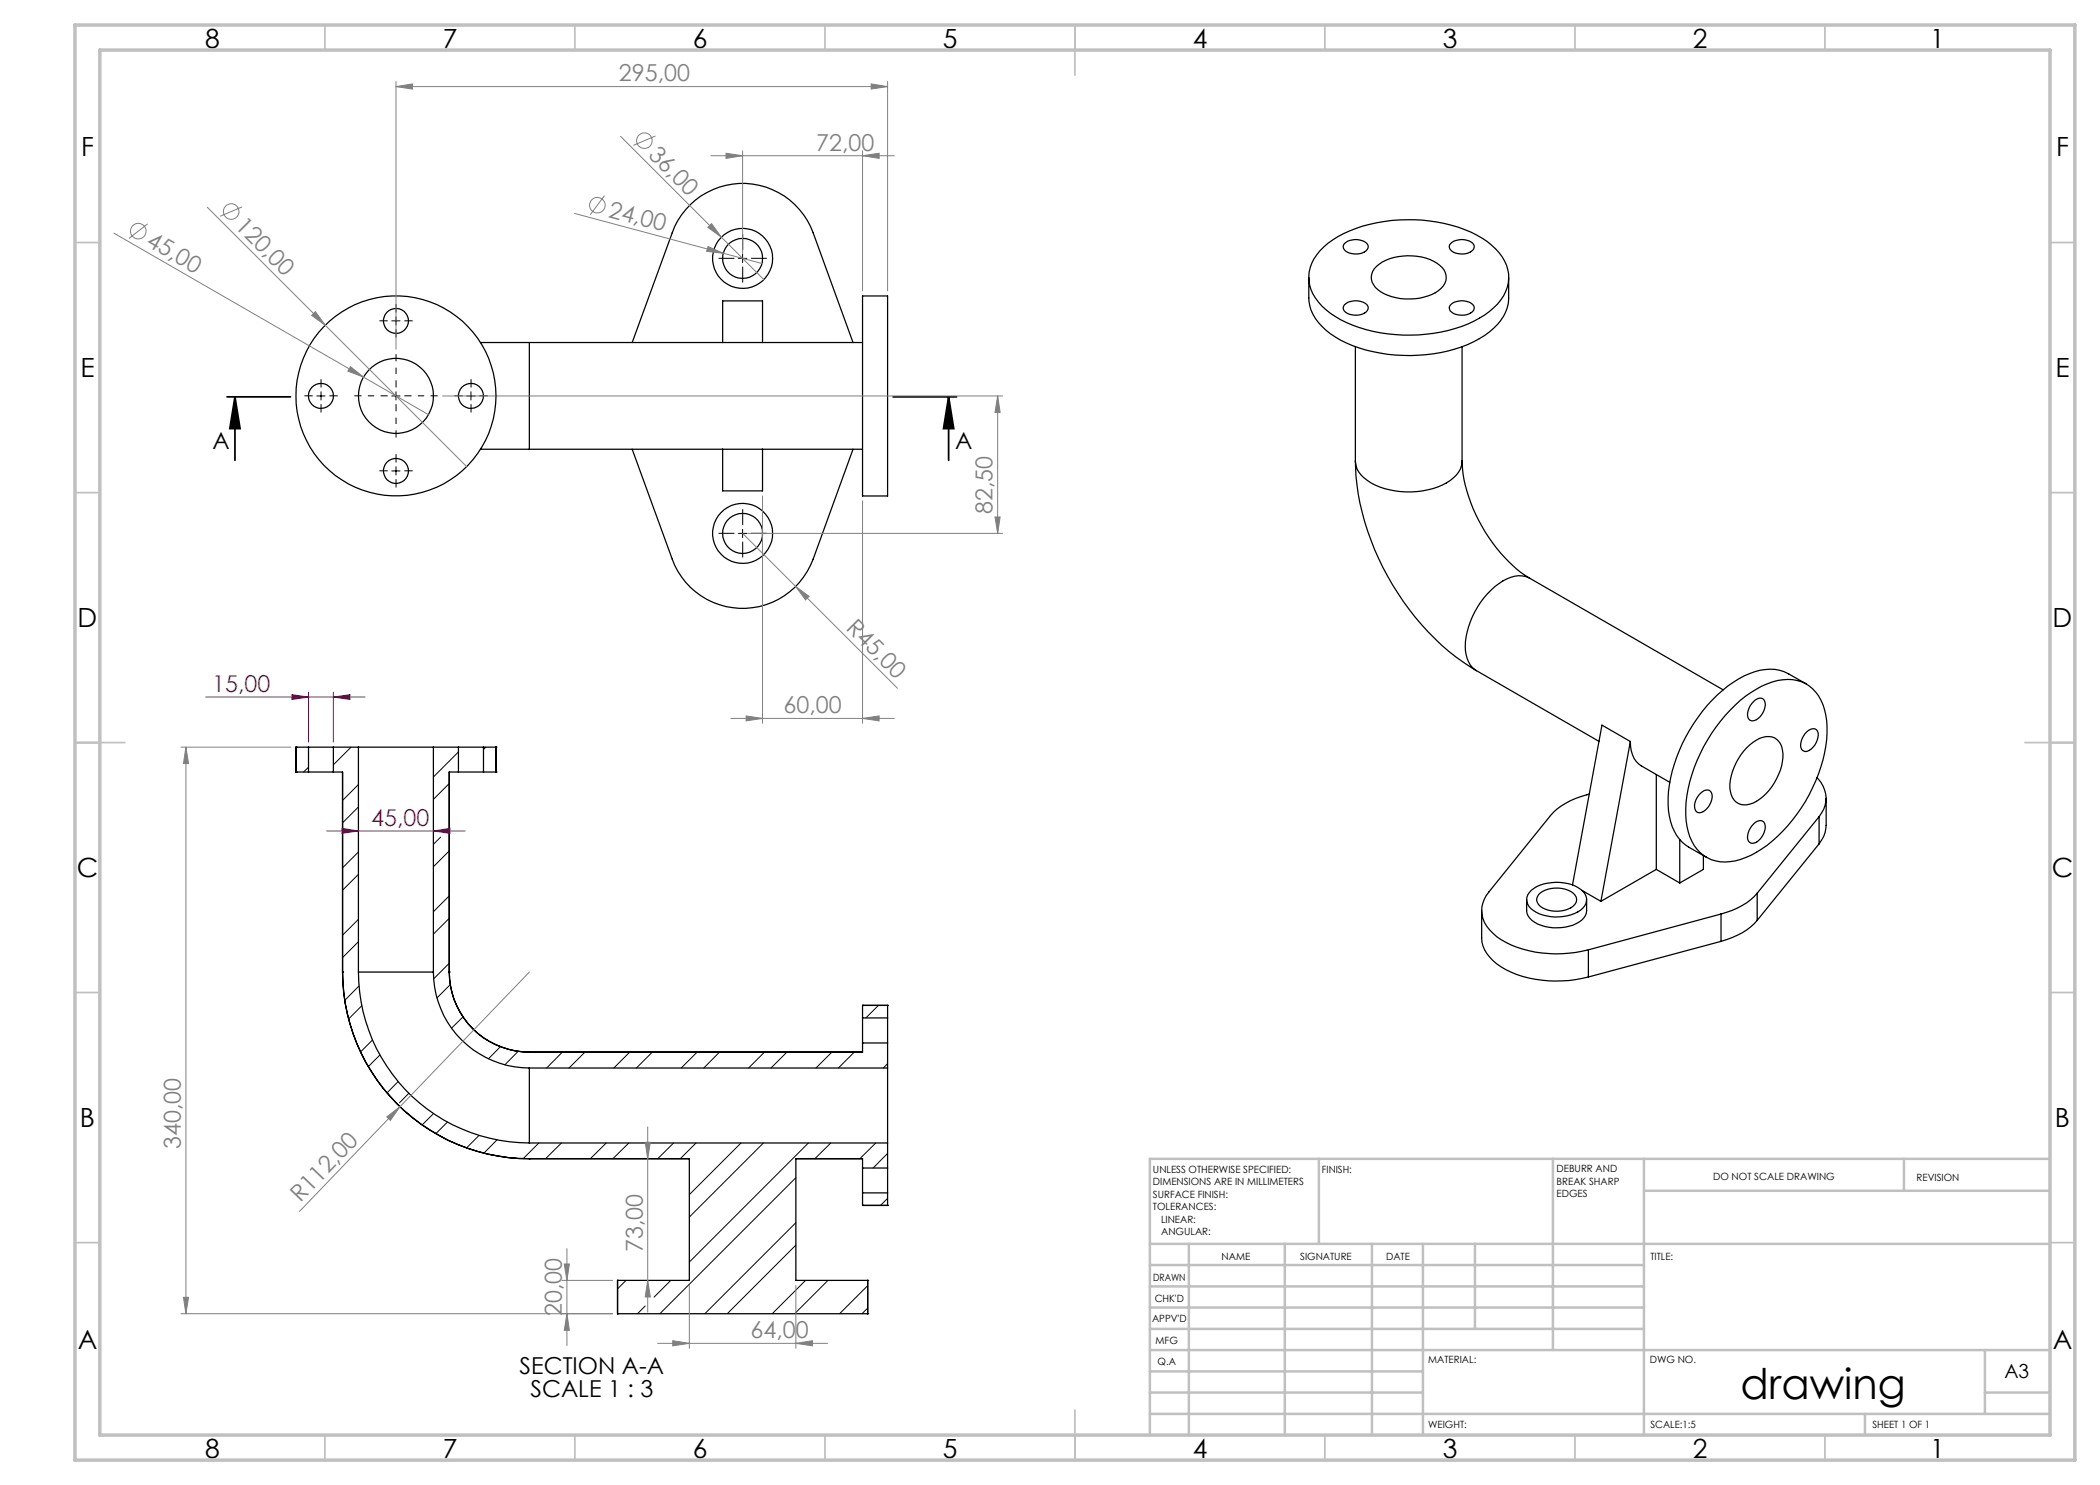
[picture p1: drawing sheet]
<svg xmlns="http://www.w3.org/2000/svg" width="420mm" height="297mm" viewBox="0 0 420 297" stroke-linecap="round" stroke-linejoin="round" font-family="sans-serif">
<g fill="none" stroke="#000" stroke-width=".25">
<path d="M172.5 59.2h5v40h-5zM261.8 55.5v4.1a8.6 8.6 0 0 0 3.4 6.4 25.5 25.5 0 0 0 15.4 5.1 27.4 27.4 0 0 0 17.3-4.7 8.8 8.8 0 0 0 3.8-6.8v-4.1M264 50.2a20.6 20.6 0 0 1 11.3-5.6 31.6 31.6 0 0 1 20 2.4 11.6 11.6 0 0 1 6.3 6.9 8.2 8.2 0 0 1-3.7 8.4 27.3 27.3 0 0 1-17.3 4.7 27.2 27.2 0 0 1-14.5-4.4 9.3 9.3 0 0 1-4.3-7.3 7.9 7.9 0 0 1 2.2-5.1zM268.9 48.7a3.4 3.4 0 0 1 4.6 .2 1.31 1.31 0 0 1-1 1.7 3.5 3.5 0 0 1-3.6-.7 .9 .9 0 0 1 0-1.2zM275.3 53.3a11 11 0 0 1 10.7-1.4 5 5 0 0 1 3.2 3.2 3.4 3.4 0 0 1-2.1 3.5 11.4 11.4 0 0 1-11.5-.7 2.91 2.91 0 0 1-.3-4.6zM290.1 48.7a3.4 3.4 0 0 1 4.6 .2 1.25 1.25 0 0 1-1 1.7 3.5 3.5 0 0 1-3.6-.7 .85 .85 0 0 1 0-1.2zM96.1 68.5h9.8M105.9 68.5v21.3M105.9 68.5h66.6M126.4 68.5l8-21.9a15 15 0 0 1 14.1-9.9 15 15 0 0 1 14.1 9.9l8 21.9M144.5 68.5v-8.3h8v8.3M268.9 61a3.4 3.4 0 0 1 4.6 .2 1.31 1.31 0 0 1-1 1.6 3.6 3.6 0 0 1-3.6-.6 .94 .94 0 0 1 0-1.2z"/>
<path d="M271.1 69.3v22.9M290.1 61a3.4 3.4 0 0 1 4.6 .2 1.25 1.25 0 0 1-1 1.6 3.6 3.6 0 0 1-3.6-.6 .9 .9 0 0 1 0-1.2zM292.4 69.3v22.9M96.1 89.8h9.8M105.9 89.8h66.6M126.4 89.8l8 22a15 15 0 0 0 14.1 9.9 15 15 0 0 0 14.1-9.9l8-22M144.5 89.8v8.4h8v-8.4M271.1 92.2a51.1 51.1 0 0 0 10.7 29.7 44.9 44.9 0 0 0 13.5 12.2M271.1 92.2a5.2 5.2 0 0 0 3.1 4.4 16.3 16.3 0 0 0 15.9-.5 4.9 4.9 0 0 0 2.3-3.9M292.4 92.2a31.1 31.1 0 0 0 9.3 20.1l2.4 2.1 1.8 1.2M305.9 115.6a5.2 5.2 0 0 0-5.3 .6 16.5 16.5 0 0 0-7.5 13.9 5.1 5.1 0 0 0 2.2 4M305.9 115.6l38.7 22.4"/>
<path d="M295.3 134.1l24.5 14.2M361.3 136.8l-3.5-2a8.4 8.4 0 0 0-7.9-.1 26.3 26.3 0 0 0-12 11.3 27.6 27.6 0 0 0-4.2 16.1 9.5 9.5 0 0 0 4 7.3l3.6 2M59.2 154.4h.1M59.2 149.4h.1M59.2 149.4v5M59.2 154.4h2.5M59.2 149.4h2.5M61.7 154.4h5M61.7 149.4h5M61.7 149.4v5M66.7 154.4h1.8v40M66.7 149.4v5"/>
<path d="M66.7 149.4h5M71.7 149.4h15M71.7 149.4v45M86.7 149.4h5M86.7 149.4v45M91.7 154.4h5M91.7 149.4h5M91.7 154.4h-1.8v40M91.7 149.4v5M96.7 154.4h2.5M96.7 149.4h2.5M96.7 149.4v5"/>
<path d="M99.2 154.4h.1M99.2 149.4h.1M99.2 149.4v5M317.9 158.8a14.8 14.8 0 0 0-7.8 4.3l-12.4 15.3a5.6 5.6 0 0 0 .9 8.3 18.8 18.8 0 0 0 12.5 4.1l4-.3 2.6-.5M326.1 148.3a5.4 5.4 0 0 0 2.2 4.9l5.6 3.3M326.1 148.3l-5.7-3.3-5.9 32M326.1 148.3l-5.9 32M331.3 154.9v19M340.1 158.6a1.3 1.3 0 0 1 2.2 0 3.4 3.4 0 0 1-2.4 4 1.21 1.21 0 0 1-1-1.7l.3-1zM346 142.1a18.6 18.6 0 0 1 10.6-6.1 7.4 7.4 0 0 1 8.3 6 21.5 21.5 0 0 1-1.2 12.8 31.3 31.3 0 0 1-12.4 15.7 10.8 10.8 0 0 1-9 1.4 8.2 8.2 0 0 1-4.9-6.6 26.1 26.1 0 0 1 4.1-17.3l1.6-2.5zM349.3 149.6a5.6 5.6 0 0 1 5.1-2.2 3.3 3.3 0 0 1 2.2 3.3 11.6 11.6 0 0 1-6 9.9 3 3 0 0 1-4.5-2.3 11.1 11.1 0 0 1 3.2-8.7zM350.7 140.3a1.28 1.28 0 0 1 2.2-.1 3.4 3.4 0 0 1-2.4 4 1.17 1.17 0 0 1-1-1.6l.1-.5a3.7 3.7 0 0 1 1.1-1.8z"/>
<path d="M361.3 146.4a1.33 1.33 0 0 1 2.2-.1 3.5 3.5 0 0 1-2.4 4 1.17 1.17 0 0 1-.9-1.6l.2-1zM363.4 155.5a5.6 5.6 0 0 1 .4 7.8M365.2 159.7v5.4a5.9 5.9 0 0 1-1.4 3.7M305.3 179.9v2.2a3.6 3.6 0 0 0 2.9 3 9.1 9.1 0 0 0 8.2-1.1 2.51 2.51 0 0 0 .9-1.9v-2.2M306.3 178a8.8 8.8 0 0 1 9.9-.1 2.51 2.51 0 0 1 1.1 2.5 2.51 2.51 0 0 1-1.7 2 8.9 8.9 0 0 1-9.4-.7 2.32 2.32 0 0 1 .1-3.7zM308 178.6a5.7 5.7 0 0 1 7 .4 1.65 1.65 0 0 1-.9 2.6 5.8 5.8 0 0 1-6.4-.7 1.54 1.54 0 0 1 .3-2.3zM316.4 178.1l3.8 2.2M331.3 173.9l-11.1 6.4M331.3 173.9l4.7 2.7M336 167.9v8.7M340.7 171.1v2.8l-4.7 2.7M350.7 164.8a1.32 1.32 0 0 1 2.2-.1 3.4 3.4 0 0 1-2.4 4 1.16 1.16 0 0 1-1-1.6l.3-1z"/>
<path d="M351.4 178.6a14 14 0 0 1-7.2 4.2M351.4 178.6v5.5M363.8 163.3l-12.4 15.3M363.8 163.3v5.5M363.8 168.8l-12.4 15.3M68.5 194.4a37.3 37.3 0 0 0 37.4 37.3M68.5 194.4h.1M71.7 194.4a34.2 34.2 0 0 0 34.2 34.2M71.7 194.4h15M86.7 194.4a19.2 19.2 0 0 0 19.2 19.2M89.9 194.4a16 16 0 0 0 16 16M89.9 194.4h.1"/>
<path d="M296.3 182.1v5.5a6.6 6.6 0 0 0 3.1 5.2 21.6 21.6 0 0 0 15.7 3.1l2.6-.5M317.7 190v5.4M344.2 182.8l-26.5 7.2M344.2 182.8v5.5M344.2 188.3l-26.5 7.1M351.4 184.1a13.7 13.7 0 0 1-7.2 4.2M105.9 210.4h.1M105.9 213.6v15M105.9 213.6h71.6M172.5 201.1h.1M172.5 203.6v5M172.5 201.1h5"/>
<path d="M172.5 208.6v1.8h-66.6M172.5 201.1v2.5M172.5 208.6h5M172.5 203.6h5M177.5 201.1h.1M177.5 213.6v15M177.5 203.6v5M177.5 201.1v2.5M177.5 208.6v5M105.9 231.7h.1M105.9 231.7h32v24.4h-14.4M105.9 228.6h71.6"/>
<path d="M172.5 233.6v5M172.5 233.6v-1.9h-13.3v24.4h14.3M172.5 233.6h5M172.5 238.6v2.5M172.5 238.6h5M177.5 233.6v5M177.5 228.6v5M177.5 238.6v2.5M123.5 256.1h.1M123.5 256.1v6.6M172.5 241.1h.1M172.5 241.1h5"/>
<path d="M173.5 256.1h.1M173.5 256.1v6.6M177.5 241.1h.1M123.5 262.7h.1M123.5 262.7h50M173.5 262.7h.1"/>
<circle cx="148.5" cy="51.7" r="4"/>
<circle cx="148.5" cy="51.7" r="6"/>
<circle cx="64.2" cy="79.2" r="2.49"/>
<circle cx="79.2" cy="79.2" r="7.5"/>
<circle cx="79.2" cy="64.2" r="2.5"/>
<circle cx="79.2" cy="79.2" r="20"/>
<circle cx="94.2" cy="79.2" r="2.5"/>
<circle cx="79.2" cy="94.2" r="2.5"/>
<circle cx="148.5" cy="106.7" r="4"/>
<circle cx="148.5" cy="106.7" r="6"/>
</g>
<g fill="none" stroke="#000" stroke-width=".2">
<path d="M147.7 51.7h1.7M148.5 50.8v1.7M63.4 79.2h1.6M64.2 78.3v1.7M78.4 79.2h1.6M78.4 64.2h1.6M79.2 63.4v1.6M79.2 78.3v1.7M93.3 79.2h1.7M94.2 78.3v1.7M78.4 94.2h1.6M79.2 93.3v1.7"/>
<path d="M147.7 106.7h1.7M148.5 105.9v1.6M61.7 153.5l-1 .9M70.2 149.4l-3.5 3.6M71.7 156.9l-3.2 3.2M89.9 156.7l-3.2 3.2M91.7 150.4l-5 5M97.2 149.4l-.5 .5M71.7 170.4l-3.2 3.2M71.7 161.4l-3.2 3.2M71.7 174.9l-3.2 3.1M88.1 167.4l-1.4 1.5"/>
<path d="M89.9 179.2l-3.2 3.1M89.9 170.2l-3.2 3.2M71.7 183.9l-3.2 3.1M71.7 188.3l-3.2 3.2M71.8 197.2l-2.8 2.9M89.9 192.6l-3.2 3.2M89.9 183.7l-3.2 3.1M90.1 196.9l-2.7 2.7M72.4 201.2l-2.7 2.6M74.5 208l-2.4 2.4M76 211l-2.3 2.3M79.6 216.3l-2.2 2.3"/>
<path d="M81.8 218.6l-1.9 2M92.6 203.4l-2.3 2.2M100.1 209.3l-2.4 2.5M103.6 210.3l-2.6 2.7M112.5 210.4l-3.2 3.2M117 210.4l-3.2 3.2M125.9 210.4l-3.1 3.2M130.5 210.4l-3.2 3.2M139.4 210.4l-3.2 3.2M143.9 210.4l-3.1 3.2M152.9 210.4l-3.2 3.2M157.4 210.4l-3.2 3.2"/>
<path d="M166.4 210.4l-3.2 3.2M170.9 210.4l-3.2 3.2M172.7 208.6l-.2 .1M175.7 201.1l-2.5 2.5M177.5 212.7l-.8 .9M86.7 222.7l-2.3 2.3M89.5 224.4l-2.3 2.3M95.8 227.1l-2.5 2.5M99.4 228l-2.6 2.6M107.8 228.6l-3.2 3.1M112.3 228.6l-3.2 3.1M121.2 228.6l-3.1 3.1"/>
<path d="M125.8 228.6l-3.2 3.1M134.7 228.6l-3.1 3.1M139.2 228.6l-3.1 3.1M148.2 228.6l-10.3 10.3M152.7 228.6l-14.8 14.8M159.2 235.5l-27.2 27.2M161.7 228.6l-23.8 23.8M166.2 228.6l-3.2 3.1M175.2 228.6l-3.2 3.1M177.5 239.7l-1.4 1.4M177.5 230.7l-2.9 2.9M125.2 256.1l-1.7 1.7"/>
<path d="M134.2 256.1l-3.4 3.3M159.2 244.5l-18.2 18.2M159.2 249l-13.7 13.7M161.1 256.1l-6.7 6.6M165.6 256.1l-6.7 6.6M173.5 257.1l-5.6 5.6M129 261.2l-1.5 1.5M173.5 261.6l-1.1 1.1"/>
</g>
<g fill="none" stroke="#808080" stroke-width=".2">
<path d="M79.2 17.3l3.3-.5v1zM79.2 16.3v53.5M79.2 17.3h98.3M174.2 16.8l3.3 .5-3.3 .5zM177.5 16.3v41.9M120.9 39.1l-2.9 3.9M124.1 27.3l28.7 28.6M131.1 27.2l-4.4 1.9M142.2 31.1h36.7M145.2 30.7l3.3 .4-3.3 .6zM148.5 30.2v20.5M172.5 31.1l3.3-.4v1z"/>
<path d="M172.5 30.2v28M22.8 46.6l62.9 36.3M29.5 44.8l-3.7 2.9M41.5 41.4l23.6 23.6M48.4 41.4l-4.4 1.8M114.9 42.7l37.5 10M141.6 45.5l.7-.8 2 2.7zM141.6 49.3l3.1 1.4-3.4-.4zM63.1 62.3l2 2.7-2.8-1.9zM65.1 65l28.2 28.3M70.1 73.3l2.6 2.1-3.1-1.2zM88.5 79.2h112"/>
<path d="M199.5 79.2l.5 3.3h-1zM199.5 79.2v27.5M152.5 99.2v45.5M148.5 106.7l31 31M149.5 106.7h51M159.1 117.3l2.7 2-.7 .7zM172.5 100.2v44.5M199 103.4h1l-.5 3.3zM36.2 149.4h22M37.2 149.4l.5 3.3h-1zM37.2 149.4v113.3M146.2 143.7h32.7"/>
<path d="M149.2 143.2l3.3 .5-3.3 .5zM172.5 143.7l3.3-.5v1zM105.9 194.4l-46 47.9M77.4 223.4l2.6-2.1-1.9 2.8zM129 228.5h1.1l-.6 3.2zM129.5 225.4v37M36.7 259.5h1l-.5 3.2zM112.4 256.1h10.1M112.9 252.8h1l-.5 3.3zM113.4 249.7v19.4M129.5 256.1l.6 3.3h-1.1zM137.9 257.1v12.6"/>
<path d="M159.2 257.1v12.6M36.2 262.7h86.3M113.4 262.7l.5 3.4h-1zM131.5 268.7h34M134.5 268.1l3.4 .6-3.4 .5zM159.2 268.7l3.3-.6v1.1z"/>
<circle cx="128.9" cy="28.1" r="1.56"/>
<circle cx="27.7" cy="46.2" r="1.57"/>
<circle cx="46.2" cy="42.3" r="1.57"/>
<circle cx="119.5" cy="41" r="1.56"/>
</g>
<path d="M45.4 79.4h12.7M47 79.4l1 6.3h-2zM47 79.4v12.7M178.6 79.4h12.7M189.7 79.4l1 6.3h-2zM189.7 79.4v12.7" fill="none" stroke="#000" stroke-width=".35"/>
<path d="M41.1 139.4h31.9M58.4 138.9l3.3 .5-3.3 .5zM61.7 138.4v10M66.7 139.4l3.3-.5v1zM66.7 138.4v10M65.3 166.2h27.7M68.4 165.7l3.3 .5-3.3 .5zM86.7 166.2l3.3-.5v1z" fill="none" stroke="#a0006e" stroke-width=".2"/>
<path d="M77.5 79.2h-6.6M79.2 77.5v-6.7M80.9 79.2h6.6M79.2 80.8v6.7" fill="none" stroke="#000" stroke-width=".2" stroke-dasharray="15.2 1.3 1.3 1.3" stroke-dashoffset="13.8" stroke-linecap="butt"/>
<g fill="none" stroke="#000" stroke-width=".2" stroke-dasharray="15.2 1.3 1.3 1.3" stroke-linecap="butt">
<path d="M146.9 51.7h-3.2M148.5 50v-3.2M148.5 53.3v3.2M150.2 51.7h3.2M62.5 79.2h-1.6M64.2 77.5v-1.7M65.9 79.2h1.6M77.5 64.2h-1.6M79.2 62.5v-1.7M79.2 65.8v1.7M80.9 64.2h1.6M92.5 79.2h-1.6"/>
<path d="M94.2 77.5v-1.7M95.9 79.2h1.6M64.2 80.8v1.7M77.5 94.2h-1.6M79.2 92.5v-1.7M79.2 95.8v1.7M80.9 94.2h1.6M94.2 80.8v1.7M146.9 106.7h-3.2M148.5 105v-3.2M148.5 108.3v3.2M150.2 106.7h3.2"/>
</g>
<g fill="none" stroke="#c0c0c0" stroke-width=".35">
<path d="M65 5v5M115 5v5M165 5v5M215 5v10M265 5v5M315 5v5M365 5v5M15 48.5h5M410 48.5h5M15 98.5h5M410 98.5h5M15 148.5h10"/>
<path d="M405 148.5h10M15 198.5h5M410 198.5h5M15 248.5h5M410 248.5h5M65 287v5M115 287v5M165 287v5M215 282v10M265 287v5M315 287v5M365 287v5"/>
</g>
<g fill="none" stroke="#c0c0c0" stroke-width=".5">
<path d="M263.8 231.8v17M310.6 231.8v38.2M328.8 231.8v55.2M328.8 238.2h81.2M380.8 231.8v6.4M410 231.8h-180v55.2M230 248.8h180M230 257.3h98.8M230 253h98.8M237.8 248.8v38.2M257 248.8v38.2M274.4 248.8v38.2"/>
<path d="M284.6 248.8v38.2M295 248.8v17M230 265.8h98.8M230 261.5h98.8M230 278.5h54.6M230 274.3h54.6M230 270h180M397 278.5h13M397 270v12.8M230 282.8h180M373 282.8v4.2"/>
</g>
<path d="M15 5h400v287h-400zM20 10h390v277h-390z" fill="none" stroke="#c0c0c0" stroke-width=".7"/>
<path d="M189.7 79.4l1 6.3h-2zM47 79.4l1 6.3h-2z" fill="#000"/>
<path d="M58.4 138.9l3.3 .5-3.3 .5zM66.7 139.4l3.3-.5v1zM68.4 165.7l3.3 .5-3.3 .5zM86.7 166.2l3.3-.5v1z" fill="#a0006e"/>
<g fill="#808080">
<path d="M63.1 62.3l2 2.7-2.8-1.9z"/>
<path d="M141.6 45.5l.7-.8 2 2.7z"/>
<path d="M70.1 73.3l2.6 2.1-3.1-1.2z"/>
<path d="M141.6 49.3l3.1 1.4-3.4-.4z"/>
<path d="M77.4 223.4l2.6-2.1-1.9 2.8z"/>
<path d="M159.1 117.3l2.7 2-.7 .7z"/>
<path d="M149.2 143.2l3.3 .5-3.3 .5zM172.5 143.7l3.3-.5v1zM145.2 30.7l3.3 .4-3.3 .6zM172.5 31.1l3.3-.4v1zM79.2 17.3l3.3-.5v1zM174.2 16.8l3.3 .5-3.3 .5zM134.5 268.1l3.4 .6-3.4 .5zM159.2 268.7l3.3-.6v1.1z"/>
<path d="M113.4 262.7l.5 3.4h-1zM112.9 252.8h1l-.5 3.3z"/>
<path d="M199 103.4h1l-.5 3.3zM199.5 79.2l.5 3.3h-1z"/>
<path d="M37.2 149.4l.5 3.3h-1zM36.7 259.5h1l-.5 3.2zM129 228.5h1.1l-.6 3.2zM129.5 256.1l.6 3.3h-1.1z"/>
</g>
<text font-size="8.5" x="348.1" y="279.7">drawing</text>
<g font-size="5.3">
<text x="41" y="9.5">8</text>
<text x="88.5" y="9.5">7</text>
<text x="138.5" y="9.5">6</text>
<text x="188.5" y="9.5">5</text>
<text x="238.5" y="9.5">4</text>
<text x="288.5" y="9.5">3</text>
<text x="338.5" y="9.5">2</text>
<text x="386" y="9.5">1</text>
<text x="16.2" y="31.3">F</text>
<text x="411.2" y="31.3">F</text>
<text x="16.1" y="75.5">E</text>
<text x="411.1" y="75.5">E</text>
<text x="15.5" y="125.5">D</text>
<text x="410.5" y="125.5">D</text>
<text x="15.4" y="175.5">C</text>
<text x="410.4" y="175.5">C</text>
<text x="16" y="225.5">B</text>
<text x="411" y="225.5">B</text>
<text x="15.5" y="269.8">A</text>
<text x="410.5" y="269.8">A</text>
<text x="41" y="291.5">8</text>
<text x="88.5" y="291.5">7</text>
<text x="138.5" y="291.5">6</text>
<text x="188.5" y="291.5">5</text>
<text x="238.5" y="291.5">4</text>
<text x="288.5" y="291.5">3</text>
<text x="338.5" y="291.5">2</text>
<text x="386" y="291.5">1</text>
</g>
<g font-size="4.7" fill="#808080">
<text x="123.8" y="16.3">295,00</text>
<text x="129.5" y="31.1" transform="rotate(45 129.5 31.1)">36,00</text>
<text x="163.3" y="30.1">72,00</text>
<text x="46.9" y="45.3" transform="rotate(45 46.9 45.3)">120,00</text>
<text x="121.5" y="43.3" transform="rotate(15 121.5 43.3)">24,00</text>
<text x="29" y="49" transform="rotate(30 29 49)">45,00</text>
<text x="198.5" y="102.8" transform="rotate(-90 198.5 102.8)">82,50</text>
<text x="169.1" y="125.8" transform="rotate(45 169.1 125.8)">R45,00</text>
<text x="156.7" y="142.7">60,00</text>
<text x="36.2" y="229.8" transform="rotate(-90 36.2 229.8)">340,00</text>
<text x="60.1" y="240.6" transform="rotate(-46 60.1 240.6)">R112,00</text>
<text x="128.6" y="250.4" transform="rotate(-90 128.6 250.4)">73,00</text>
<text x="112.4" y="263.3" transform="rotate(-90 112.4 263.3)">20,00</text>
<text x="150.1" y="267.6">64,00</text>
</g>
<g font-size="4.7">
<text x="42.5" y="89.8">A</text>
<text x="191" y="89.8">A</text>
<text x="103.9" y="274.8">SECTION A-A</text>
<text x="106.1" y="279.3">SCALE 1 : 3</text>
</g>
<g font-size="4.7" fill="#a0006e">
<text x="42.4" y="138.4">15,00</text>
<text x="74.2" y="165.2">45,00</text>
</g>
<text font-size="3.9" x="400.9" y="275.5">A3</text>
<g font-size="2">
<text x="230.6" y="234.6">UNLESS OTHERWISE SPECIFIED:</text>
<text x="230.6" y="237.1">DIMENSIONS ARE IN MILLIMETERS</text>
<text x="230.6" y="239.6">SURFACE FINISH:</text>
<text x="264.4" y="234.6">FINISH:</text>
<text x="311.3" y="234.5">DEBURR AND</text>
<text x="311.3" y="237">BREAK SHARP</text>
<text x="311.3" y="239.5">EDGES</text>
<text x="342.6" y="236">DO NOT SCALE DRAWING</text>
<text x="383.3" y="236.2">REVISION</text>
<text x="230.6" y="242.1">TOLERANCES:</text>
<text x="232.2" y="244.6">LINEAR:</text>
<text x="232.2" y="247.1">ANGULAR:</text>
<text x="244.3" y="252">NAME</text>
<text x="260" y="251.9">SIGNATURE</text>
<text x="277.2" y="251.9">DATE</text>
<text x="330.1" y="251.9">TITLE:</text>
<text x="230.6" y="256.1">DRAWN</text>
<text x="230.9" y="260.3">CHK'D</text>
<text x="230.4" y="264.4">APPV'D</text>
<text x="231.1" y="268.8">MFG</text>
<text x="231.5" y="273">Q.A</text>
<text x="285.6" y="272.5">MATERIAL:</text>
<text x="330" y="272.5">DWG NO.</text>
<text x="285.6" y="285.5">WEIGHT:</text>
<text x="330.1" y="285.6">SCALE:1:5</text>
<text x="374.5" y="285.6">SHEET 1 OF 1</text>
</g>
</svg>
